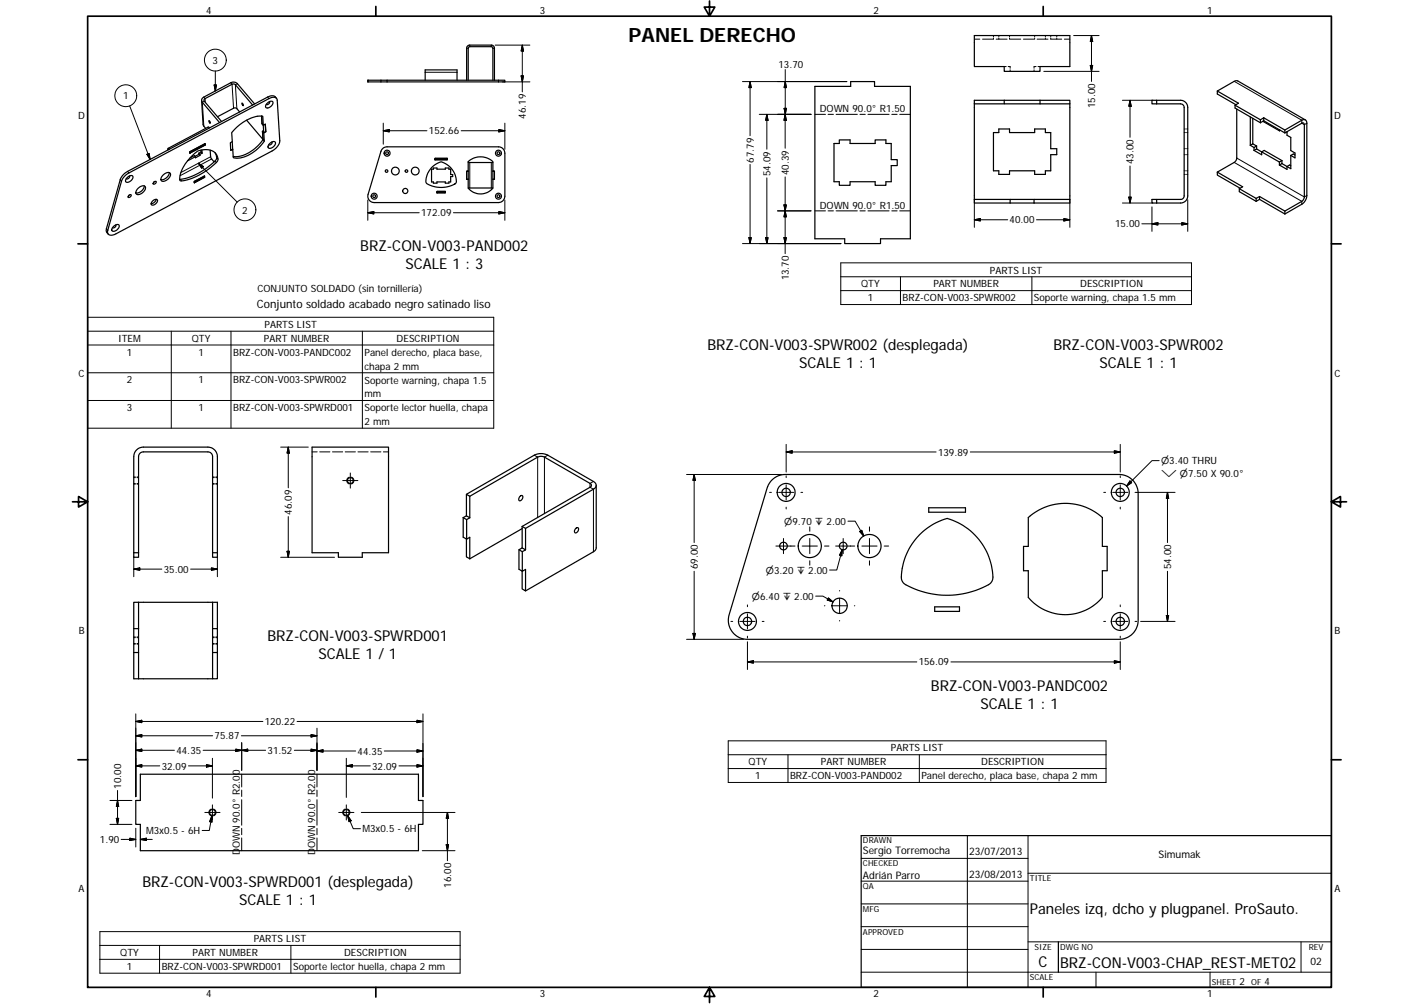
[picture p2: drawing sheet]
<svg xmlns="http://www.w3.org/2000/svg" width="594mm" height="420mm" viewBox="0 0 594 420" stroke-linecap="round" stroke-linejoin="round" font-family="sans-serif">
<g fill="none" stroke="#000" stroke-width=".51">
<path d="M407.9 14.9h40v13h-12.5v2h-15v-2h-12.5zM154 33.6h57.4v.7h-57.4zM178 33.6v-4.3h13.3v4.3M195.4 33.6v-13.4a1.3 1.3 0 0 1 1.3-1.3h9a1.3 1.3 0 0 1 1.3 1.3v13.4M196 33.6l.2-13.9 9.5-.2 .5 .2 .1 .5v13.4M341.2 36.2h14.9v-2.1h10v2.1h15v63.7h-12.5v2h-15v-2h-12.4zM509.6 38.1l8.9 5.1-1.4 .8M509.6 38.1l7.1-4.1 1.3-.2 28.5 16.4M509.6 38.1v1.2l7.8 4.5M84.4 42l.6 10.3 1.1 1.4M87.5 50.5l.4 .4 .1 .7zM87.8 53.5l-.6-.3-16.8 8.9"/>
<path d="M97.2 59.3l.2 3.1-.8 .4M98.6 53.7a15.7 15.7 0 0 1 11.4-5.1l.2 3.8 .9-.5 .2 3.2-.9 .5 .3 3.5a14.6 14.6 0 0 1-12.6 7l-.4-.1-.3-3.5-.8 .4-.2-3.1 .9-.5-.3-3.8zM100.3 46.8l-1.4-1.6h-.9l-6.9 3.7M101.3 43.1l.5 .5v.6zM103.2 50.3l6.9 8.1M105.8 44l-7.8-8.8-.9 .1-11.4 6.1-.3 .5 .1 .5 7.3 8.5M106.6 43.5l-7.2-8.5a2.28 2.28 0 0 0-2.8-.4l-11.3 6a1.41 1.41 0 0 0-.6 2.2l7.2 8.5M109.5 48.6l.2 3.2 .5 .6-.5-.6zM109.9 54.9l.2 3.5M109.9 54.9l.5 .6M109.9 54.9l.5 .7M109.9 54.9h.1"/>
<path d="M110.1 58.4l.6 .7M110.1 58.4a14.6 14.6 0 0 1-12.5 7.1M110.2 52.4l.2 3.1M111.1 52l.1 3.1M111.2 55.1h.1M111.2 55.1l-.8 .4M111.9 43.1l.3-.2a1.16 1.16 0 0 1 1.1-.6 1.16 1.16 0 0 1 1 .8 2.14 2.14 0 0 1-3.1 1.7v-.6zM112.8 42.5l-.2 .9-.6 .4-.5-.2M113.8 59.4l.2 .4-.6 .7h-.9M115.8 41.2a2.49 2.49 0 0 0-3.8-.6l-58.6 31.1-1.5 1.1-1.5 2.1-5.9 20.8v1.2l.8 1.1M407.9 43.5h12.5M407.9 43.5v40"/>
<path d="M415.9 55.5h2.3v-1.5h4.4v1.5h10.6v-1.5h4.5v1.5h2.2v6.7h2.5v2.5h-2.5v6.8h-2.2v1.5h-4.5v-1.5h-10.6v1.5h-4.4v-1.5h-2.3zM420.4 42v1.5h15M435.4 42v1.5M435.4 42h-27.5v1.5M435.4 42h12.5v1.5M435.4 43.5h12.5M447.9 43.5v40M484.2 43.5h10.1a1.56 1.56 0 0 1 1.5 1.5v37a1.48 1.48 0 0 1-1.5 1.5h-10.1M484.2 42v1.5M484.2 43.5h-1.9v-1.5h12a3 3 0 0 1 3 3v37a2.96 2.96 0 0 1-3 3h-10.1M517.1 44v1.2l10.6 6.2M517.1 44l10.6 6.1"/>
<path d="M517.8 45.7l-.1 21-1 1.3-7.1 4M523.4 48.9v11.9M524.5 49.5v10.7M527.7 50.1v1.3M528.7 50.8l6.9 3.9M529.1 49.3l8.8 5.1v1.2M529.1 50.5l8.8 5.1M529.1 49.3v1.2M529.1 50.5l-1.4 .9M529.1 49.3l-1.4 .8M535.6 54.3v.4M536 54.5l-.4 .2"/>
<path d="M537.9 54.4l7.1-4.1a1.29 1.29 0 0 1 1.5-.1 1.29 1.29 0 0 1 .6 1.4l-.1 30.9-.7 1.7-1 1.1-7.4 4.3M537.9 55.6l7.1-4a.66 .66 0 0 1 .8-.1 .66 .66 0 0 1 .3 .7v30.5l-.9 1.4-7.3 4.2M538.6 55.2l.2 1.4 1.6 .9v5.5l1.8 1v2.1l-1.8-1.1M52.5 73.4l1.4-1 58.7-31.1a2.07 2.07 0 0 1 3.5 .7l1 17.2-.7 1.8-1.7 1.7-66.6 35.4a1.86 1.86 0 0 1-3.1-1.1l5.9-21.1 .7-1.5zM53.1 74.5l.7-.6a.98 .98 0 0 1 1.2-.5 .98 .98 0 0 1 .7 1l-1.2 1.4a1.06 1.06 0 0 1-1.1 .6 1.06 1.06 0 0 1-.8-.9zM54.2 73.6v.6l-.4 .5-.9 .1M57.9 78.7l.6-.4a1.42 1.42 0 0 1 2.4 .2 3.2 3.2 0 0 1-3.8 2.8 1.96 1.96 0 0 1 .8-2.6zM60.4 77.8a3.3 3.3 0 0 1-3.5 3M64.3 76.3l.1-.1a.53 .53 0 0 1 .6-.4 .53 .53 0 0 1 .5 .5 .53 .53 0 0 1-.5 .5 .47 .47 0 0 1-.7 .3 .47 .47 0 0 1 0-.8zM64.6 76l-.3 .3M68.1 73.4l.9-.7a1.32 1.32 0 0 1 1.4-.6 1.32 1.32 0 0 1 1 1.1 3.2 3.2 0 0 1-3.8 2.5 1.66 1.66 0 0 1 .5-2.3zM70.8 72.2a3.4 3.4 0 0 1-3.4 3"/>
<path d="M71 62.4l-.6-.3-.1 .7M79.5 63.5l6.4-3.4 .1 .6-6.5 3.4zM79.5 63.9l.1 .1M79.5 63.5h.1M79.6 63.5v.5M79.6 63.5l6.2-3.3v.5l-6.2 3.3M80.1 65.5a7 7 0 0 1 10.3-1.2 2.63 2.63 0 0 1-.6 4.4 24 24 0 0 1-14.4 6.9 11.4 11.4 0 0 1 4.2-9.5zM81.3 75.9l4.4-2.3v.6l-4.4 2.3zM81.3 76.3l.1 .1M81.4 75.9h.1M81.4 75.9v.5M81.8 65.6l-3.3 1.7"/>
<path d="M81.8 65.6l-.4-.5-1.8 .9M83.3 64.1l.4 .5M83.3 64.1v.5M83.3 64.6l.4 .4M83.3 64.6l-1.6 .8M83.7 64.6v.4M83.7 65l-1.9 1v-.4M84.2 62.8v.8M84.2 63.6l-.9 .5M84.2 63.6l.4 .5M84.5 62.8l.1 1.3M84.6 64.1l-.9 .5"/>
<path d="M85.5 73.7h.1M85.6 73.7l-4.2 2.2M85.6 73.7v.5l-4.2 2.2M85.6 74.1l.1 .1M85.8 60.6l.2 .1M88 62.8l.2 3.1 1.4 1.9M90 63.9l.2 .4a2.48 2.48 0 0 1-.9 3.8 26.5 26.5 0 0 1-14.1 7M97.4 62.4v.1M112.7 60.3l.8-.7a.97 .97 0 0 1 1.1-.4 .97 .97 0 0 1 .7 1l-1.1 1.4a1.06 1.06 0 0 1-1.1 .6 1.06 1.06 0 0 1-.9-.9zM160.3 62.1l1.7-.7h46.7a2.69 2.69 0 0 1 2.7 2.7v18a2.73 2.73 0 0 1-2.7 2.7h-52.1a2.67 2.67 0 0 1-2.5-3.5l5.4-18zM180.6 70.3l1-1a3.8 3.8 0 0 1 5.6-.4 8 8 0 0 1 3.7 7.7 11.1 11.1 0 0 1-12.5-.2 8.3 8.3 0 0 1 2.2-6.1zM180.7 70.8h.7v-.5h1.5v.5h3.5v-.5h1.5v.5h.8v2.2h.8v.9h-.8v2.2h-.8v.5h-1.5v-.5h-3.5v.5h-1.5v-.5h-.7z"/>
<path d="M182.1 66.8h.1M182.1 66.3h5.2M182.1 66.3h5.2v.6h-5.2zM182.2 66.3v.5h5M187.2 66.3v.5M187.2 66.8h.1M195.4 71.6h.6M196 78.7h10.3M196 71.6v3.4h-.6M196 68h10.3M196 67.6a7.7 7.7 0 0 1 10.3 0v4h.7v3.4h-.7v3.7a6.7 6.7 0 0 1-10.3 0v-3.7h-.6v-3.4h.6zM206.3 71.6h.7"/>
<path d="M206.3 71.6v3.4h.7M349.2 60h2.2v-1.5h4.5v1.5h10.5v-1.5h4.5v1.5h2.2v6.8h2.5v2.5h-2.5v6.8h-2.2v1.5h-4.5v-1.5h-10.5v1.5h-4.5v-1.5h-2.2zM509.6 72v1.3l9.6 5.5M509.6 72l10.6 6.2-1.3 .8M518.9 79v1.2l7 4.1M518.9 79l7 4M523.4 60.8l1.6 .9M524.5 60.2l1.6 .9M524.5 60.2l-1.1 .6M525 61.7v1.2M525 62.9l3.2 1.9v-1.2M526.1 62.3l-1.1 .6"/>
<path d="M526.1 62.3l2.1 1.3M526.1 61.1v1.2M526.1 61.1l-1.1 .6M528.2 63.6l1.1-.7 7.4 4.3M528.2 63.6l7.4 4.2M535.6 69.1l3.2 1.8v-1.2M535.6 67.8v1.3M536.7 68.5l-1.1 .6M536.7 67.2v1.3M536.7 68.5l2.1 1.2M536.7 67.2l-1.1 .6M540.4 65v5.6l-1.6-.9"/>
<path d="M540.4 69.4l-.5-.3-1.1 .6M542.2 64.9l-.7-.4-1.1 .5M47.3 95l.5-.5a1.18 1.18 0 0 1 1.1-.6 1.18 1.18 0 0 1 1 .7l-1.1 1.8a1.08 1.08 0 0 1-1.1 .5 1.08 1.08 0 0 1-.9-.9zM48.4 94.1l.1 .4-.5 .7h-.9M53.8 81.9l.1-.1a.49 .49 0 0 1 .6-.4 .49 .49 0 0 1 .4 .5l-.2 .4a.53 .53 0 0 1-.5 .4 .53 .53 0 0 1-.5-.4zM54.2 81.6l-.3 .3M63.8 84.2l.4-.4a.96 .96 0 0 1 1.6-.2 .96 .96 0 0 1-.5 1.6l-.4 .3a.91 .91 0 0 1-1.5 .2 .91 .91 0 0 1 .4-1.5zM65.4 83.4l-.9 1.4-1.2 .4M183 80.6h3.4M183 80.1h3.4v.6h-3.4zM186.3 80.1v.5M186.4 80.1h-3.4v.5"/>
<path d="M407.9 83.5v1.5h15M407.9 83.5h40M422.9 83.5v1.5M432.9 83.5v1.5M447.9 83.5v1.5h-25M482.3 83.5h1.9v1.5h-1.9zM525.9 83v1.3M527.3 83.4l-1.4 .9M527.3 82.2l-1.4 .8M527.3 82.2v1.2M527.3 83.4l10.6 6.2M527.3 82.2l10.6 6.1"/>
<path d="M537.9 88.3v1.3M130.7 187.1h32v44.2h-11v1.9h-10v-1.9h-11zM193.9 216.6l1.5 .8M193.9 216.6v8.2l1.5 .8M195.3 206.9l28.4-16.4 2.1-.7h1.4l2.1 .7 19.1 11a1.71 1.71 0 0 1 1.2 1.6 1.71 1.71 0 0 1-1.2 1.6l-28.4 16.4M195.3 215.9l-1.4 .7M195.3 215.9l1.4 .8M195.4 217.4v8.2M196.7 207.7l28.4-16.4 1.2-.3 1.6 .3 19.1 11a.85 .85 0 0 1 .6 .8 .85 .85 0 0 1-.6 .8l-28.4 16.4M196.7 216.7l-1.3 .7M196.7 207.7l-1.4-.8v9M196.7 207.7v9"/>
<path d="M217.7 207.8a.72 .72 0 0 1 1.1-.3 .72 .72 0 0 1 0 1.1l-.2 .3a.8 .8 0 0 1-1.1 .7 .8 .8 0 0 1-.1-1.4zM249.6 203.1v26.2l-.4 1-29.2 17M323.3 200.8a7.8 7.8 0 0 1 5.5-2.2h139.7a7.9 7.9 0 0 1 8 8v52.9a7.9 7.9 0 0 1-8 8h-155.6a8 8 0 0 1-7.6-10.2l15.9-53 .8-1.9zM388.8 212.5h15.4v1.9h-15.4zM430.5 216.6a23.2 23.2 0 0 1 31 0v12.1h2v10.1h-2v11.2a20.2 20.2 0 0 1-31 0v-11.2h-2v-10.1h2zM56 231.3h2M58 231.3v-40.2a2 2 0 0 1 2-2h27a1.97 1.97 0 0 1 2 2v40.2M58 231.3v1.9h-2v-42.1a4 4 0 0 1 4-4h27a4 4 0 0 1 4 4v42.1h-2v-1.9M89 231.3h2M195.3 225.6v7.4l1.4 .8M195.4 225.6l1.3-.7v8.9M217.3 230.1v8.1l1.4 .9"/>
<path d="M218.6 221.2l-21.9 12.6M218.6 229.3l-1.3 .8 1.4 .8v8.2M218.6 239v7.5l1.4 .8v-9l-1.3 .8M218.6 229.3l1.4 .8M218.6 220.3l1.4 .8M218.6 220.3v9M220 230.1l-1.3 .8M220 221.1v9M241 221.2a.72 .72 0 0 1 1.1-.3 .72 .72 0 0 1 0 1.2l-.1 .2a.8 .8 0 0 1-1.2 .7 .8 .8 0 0 1-.1-1.4zM385 223.8a26.5 26.5 0 0 1 11.5-6.8 26 26 0 0 1 19 25.8l-.6 1.1a34.8 34.8 0 0 1-36.7 0 5.2 5.2 0 0 1-.7-4.9 26.7 26.7 0 0 1 7.5-15.2zM58 252.1h31M58 252.1h-2v11"/>
<path d="M58 252.1v32M89 252.1h2v11M89 252.1v21M391.3 254h10.4v1.9h-10.4zM56 263.1v21h2M56 273.1h2M56 263.1h2M89 263.1h2v10M89 273.1h2M89 273.1v11h2v-11M58 284.1h31M58.8 324h116.4v11h1.9v10h-1.9v11h-116.4v-11h-2v-10h2z"/>
<path d="M360.5 349.7h196.9v63.5h-196.9z"/>
<circle cx="161.9" cy="71.6" r=".53"/>
<circle cx="162.1" cy="64.1" r=".58"/>
<circle cx="162.1" cy="64.1" r="1.24"/>
<circle cx="165.5" cy="71.6" r="1.61"/>
<circle cx="169.7" cy="79.9" r="1.07"/>
<circle cx="170.2" cy="71.6" r=".53"/>
<circle cx="173.9" cy="71.6" r="1.61"/>
<circle cx="208.7" cy="64.1" r="1.24"/>
<circle cx="208.7" cy="64.1" r=".58"/>
<circle cx="156.6" cy="82.1" r=".58"/>
<circle cx="156.6" cy="82.1" r="1.25"/>
<circle cx="208.7" cy="82.1" r=".59"/>
<circle cx="208.7" cy="82.1" r="1.24"/>
<circle cx="146.7" cy="201.1" r="1.22"/>
<circle cx="329.1" cy="206.1" r="3.8"/>
<circle cx="329.1" cy="206.1" r="1.75"/>
<circle cx="469" cy="206.1" r="3.8"/>
<circle cx="469" cy="206.1" r="1.74"/>
<circle cx="328" cy="228.5" r="1.6"/>
<circle cx="339" cy="228.5" r="4.8"/>
<circle cx="353" cy="228.5" r="1.61"/>
<circle cx="364" cy="228.5" r="4.9"/>
<circle cx="351.5" cy="253.5" r="3.2"/>
<circle cx="312.9" cy="260.1" r="3.7"/>
<circle cx="312.9" cy="260.1" r="1.75"/>
<circle cx="469" cy="260.1" r="3.7"/>
<circle cx="469" cy="260" r="1.75"/>
<circle cx="145" cy="340" r="1.23"/>
<circle cx="88.9" cy="340" r="1.23"/>
</g>
<g fill="none" stroke="#000" stroke-width=".42">
<path d="M196.7 18.9v.6M205.7 18.9v.6M207.3 18.9h14.5M218.7 18.9v19.6M218.7 18.9l.5 2.5h-1zM407.9 16.4h2.3M415.9 14.9v.5M415.9 15.9v.5h-4.6M417.1 16.4h4.5M418.2 14.9v.5M418.2 15.9v.5M422.6 14.9v.5"/>
<path d="M422.6 15.9v.5M422.8 16.4h4.5M428.5 16.4h4.5M433.2 14.9v.5M433.2 15.9v.5M434.2 16.4h4.6M437.7 14.9v.5M437.7 15.9v.5M439.9 14.9v.5M439.9 15.9v.5h4.6M442.4 14.9v.5M442.4 15.9v.5"/>
<path d="M445.6 16.4h2.3M449.5 14.9h10.6M457 14.9v19.2M457 14.9l.5 2.5h-1zM89.7 35.6h1l-.6 2.5zM90.1 29.7v8.4M96.6 34.6l.5 .7 .7 10M99.4 35l-.9 .5 .7 10M154.1 33.6v.7M159.5 33.6v.7M162 33.6v.7M178 30.2h13.3"/>
<path d="M195.4 20.2h.6M206.3 20.2h.7M208.7 33.6v.7M210.3 34.3h11.5M218.2 31.7h1l-.5 2.6zM310.8 34.1h43.7M314 34.1v22.7M314 34.1l.5 2.6h-1zM328.8 29.1l-.1 32.9M328.8 34.1l.5 2.6h-1zM420.4 27.9h.9M422.1 27.9h.8v.7"/>
<path d="M422.9 29.2v.7M432.9 29.2v.7M433.8 27.9h-.9v.7M434.6 27.9h.8M437 29.9h23.1M456.5 27.4h1l-.5 2.5zM516.7 34l28.3 16.3v1.3l1.1 .6 1-.6M54.3 44.3l8.6 22.4M85.3 40.6l.5 .7 .2 1.5M85.5 42.4l-.8 .4 .6 10M112 40.6l.6 .7M160.5 51.5v8.8"/>
<path d="M160.5 54.7l2.5-.5v1zM178.7 54.7h-18.2M193.1 54.7h18.3M208.8 54.2l2.6 .5-2.6 .5zM211.4 51.5v11M317.9 47.9h21.6M321 47.9v14.5M321 47.9l.6 2.5h-1.1zM328.3 45.3h1l-.5 2.6zM328.7 47.9l.5 2.5h-1zM341.2 47.9h4.4M346.7 47.9h2.2"/>
<path d="M350 47.9h8.9M360 47.9h2.3M363.4 47.9h8.8M373.4 47.9h2.2M376.7 47.9h4.4M469.9 42h12.8M473.1 42l.5 2.5h-1zM473.1 42v15.5M495.8 55.5h.5M495.8 54h.5M496.8 55.5h.5M496.8 54h.5"/>
<path d="M50.3 75.2l.6 .7M53.4 71.7l.5 .7M61.5 64.6l.9-.4 .5 2.5zM70.3 62.4l.2 .3M75.5 75.1l.5 .6M83.1 68.3l16.2 16.3M83.1 68.3l2.1 1.4-.8 .7zM88.2 65.6l-12.5 6.6M88.6 66.5l-13.2 7.1M90 67.4l.6 .6M90.7 66l.6 .6M196.7 68v10.7"/>
<path d="M205.7 68v10.7M314 68.8v33.1M321 74.4v27.5M328.7 74v32.2M473.1 69.5v15.5M495.8 71.5h.5M495.8 73h.5M495.8 64.7h.5M495.8 62.2h.5M496.8 71.5h.5M496.8 73h.5M496.8 64.7h.5"/>
<path d="M496.8 62.2h.5M516.7 68l28.3 16.3v1.2M517.8 66.1l28.3 16.3 1-.6M44.5 95.7l.6 .7M154 83.7v8.5M154 89l2.5-.5v1zM154 89h21.5M189.8 89h21.6M208.8 88.5l2.6 .5-2.6 .5zM211.4 83.7v8.5M313.5 99.4h1l-.5 2.5zM320.5 99.4h1.1l-.6 2.5z"/>
<path d="M325.5 88.2h14M328.2 99.4h1l-.5 2.5zM328.2 85.7h1l-.5 2.5zM328.7 88.2l.5 2.5h-1zM341.2 88.2h4.4M346.7 88.2h2.2M350 88.2h8.9M360 88.2h2.3M363.4 88.2h8.8M373.4 88.2h2.2M376.7 88.2h4.4M407.9 92l2.5-.5v1z"/>
<path d="M407.9 92h14M407.9 83.6v11.5M433.9 92h14M445.4 91.5l2.5 .5-2.5 .5zM447.9 83.6v11.5M469.9 85h12.8M472.6 82.5h1l-.5 2.5zM478 93.7h19.3M482.3 86.6v10.2M482.3 93.7l2.5-.5v1zM494.8 93.2l2.5 .5-2.5 .5zM497.3 83.6v13.2"/>
<path d="M310.8 101.9h41.2M352 110h146.8v17.4h-146.8zM352 115.8h146.8M377 115.8v11.6M432 115.8v11.6M36.7 138.6h170M36.7 132.8h170v46.4h-170zM71.7 138.6v40.6M96.7 138.6v40.6M151.7 138.6v40.6M352 121.6h146.8M36.7 144.4h170"/>
<path d="M36.7 156h170M36.7 167.6h170M56 199.9h.7M56 199.6h.7M57.4 199.9h.6M57.4 199.6h.6M89 199.9h.7M89 199.6h.7M90.4 199.9h.6M90.4 199.6h.6M117.5 187.1h11.6M120.7 187.1l.5 2.5h-1z"/>
<path d="M120.7 187.1v17.1M130.7 189.1h2.1M133.9 189.1h4.2M139.2 189.1h4.3M144.5 189.1h4.3M146.2 199.7a1.48 1.48 0 0 0-1 1.4 1.48 1.48 0 0 0 1 1.4M146.7 197.9v6.4M147.1 199.7a1.49 1.49 0 0 1 1.1 1.4 1.49 1.49 0 0 1-1.1 1.4M149.9 189.1h4.2M155.2 189.1h4.3M160.5 189.1h2.2M223.7 190.5l1.4 .8v25.3"/>
<path d="M229.3 190.5l-1.4 .8v23.6M287.4 198.6h39.8M290.6 198.6v28.5M290.6 198.6l.5 2.4h-1zM329.1 186v11.5M329.1 199.1v.8M329.1 189.1l2.5-.5v1.1zM329.1 189.1h62.8M406.2 189.1h62.8M466.5 188.6l2.5 .5-2.5 .6zM469 186v11.5M469 199.1v.8"/>
<path d="M485.3 192.8h-3l-10.6 10.6M56 202.4h.7M56 202.6h.7M57.4 202.4h.6M57.4 202.6h.6M89 202.4h.7M89 202.6h.7M90.4 202.4h.6M90.4 202.6h.6M120.7 216.2v17M143.5 201.1h6.3M248.4 201.5l-1.4 .8v1.6l1.4 .8v26.2"/>
<path d="M322.2 206.1h.8M326 206.1h6.3M329.1 202.9v6.3M329.1 212.2v.8M335.3 206.1h.7M355 218.1h3l3.6 6.2M462.1 206.1h.7M465.8 206.1h6.4M469 202.9v6.3M469 212.2v.8M473.1 201.3l.7 .7-2.1 1.4zM475.2 206.1h16.7"/>
<path d="M488.8 206.1v21M488.8 206.1l.5 2.5h-1zM56 238.2l2.5-.5v1zM56 238.2h11.7M56 232.9v8.4M79.8 238.2h11.2M88.5 237.7l2.5 .5-2.5 .5zM91 232.9v8.4M117.5 233.2h22.6M120.2 230.7h1l-.5 2.5zM290.6 239.1v28.4M324.8 228.5h8"/>
<path d="M328 225.3v6.4M335.8 228.5h6.4M339 220.5v1.8M339 225.3v6.4M339 234.7v1.8M345.2 228.5h1.8M349.8 228.5h8M352.6 230.1l-2.3 8.4h-3M352.6 230.1l-.2 2.5-.9-.3zM353 225.3v6.4M359.9 222.4l.9-.5 .8 2.4zM360.8 228.5h6.4"/>
<path d="M364 220.5v1.8M364 225.3v6.4M364 234.7v1.8M370.2 228.5h1.8M488.8 239.1v21M312.9 253.2v.7M312.9 256.9v6.3M341.5 249.5h3l4.2 2.4M345.1 253.5h.2M346.8 250.2l1.9 1.7-2.4-.8zM348.3 253.5h6.4M351.5 247.1v.2"/>
<path d="M351.5 250.3v6.4M351.5 259.7v.2M357.7 253.5h.2M469 253.2v.7M469 256.9v6.3M488.3 257.6h1l-.5 2.5zM56 269.3h.7M56 266.8h.7M56 266.6h.7M56 269.6h.7M57.4 269.3h.6M57.4 266.8h.6"/>
<path d="M57.4 269.6h.6M57.4 266.6h.6M89 269.3h.7M89 266.8h.7M89 266.6h.7M89 269.6h.7M90.4 269.3h.6M90.4 266.8h.6M90.4 266.6h.6M90.4 269.6h.6M287.4 267.5h23.9M290.1 265.1h1l-.5 2.4z"/>
<path d="M306 260.1h.8M309.7 260.1h6.4M312.9 266.2v.8M312.9 277l2.5-.5v1zM312.9 277h70.9M312.9 268.6v11.6M319.1 260.1h.8M398.1 277h70.9M462.1 260.1h.7M465.8 260.1h6.4M466.5 276.5l2.5 .5-2.5 .5zM469 266.2v.8"/>
<path d="M469 268.6v11.6M475.2 260.1h.7M477.5 260.1h14.4M56.8 298.7v34.7M177.1 298.7v34.7M56.8 314l2.6-.5v1zM56.8 307.9l2.6-.5v1zM56.8 301.9l2.6-.5v1zM56.8 314h16.2M56.8 307.9h32.2M56.8 301.9h53.3M85 314h26.2"/>
<path d="M86.4 320l2.5 .5-2.5 .5zM88.9 317.3v16.7M98.7 313.5l2.5 .5-2.5 .5zM101 307.9h31.7M101.2 314l2.5-.5v1zM101.2 310.8v11.6M123.2 314h9.5M124.4 301.9h52.7M130.2 307.4l2.5 .5-2.5 .5zM130.2 313.5l2.5 .5-2.5 .5zM132.7 314.3l2.5-.5v1zM132.7 314.3h16.2"/>
<path d="M132.7 304.7v17.7M145 317.3v16.4M160.9 314.3h16.2M174.6 301.4l2.5 .5-2.5 .5zM174.6 313.8l2.5 .5-2.5 .5zM174.6 320l2.5 .5-2.5 .5zM304.9 310h158.2v17.4h-158.2zM304.9 315.8h158.2M329.9 315.8v11.6M384.9 315.8v11.6M46 335h9.2M49.2 335l.5 2.5h-1z"/>
<path d="M49.2 330.8v14.2M56.8 320.5l2.6-.5v1zM56.8 320.5h10.1M78.9 320.5h10M88.5 338.6a1.49 1.49 0 0 0-1.1 1.4 1.49 1.49 0 0 0 1.1 1.4M88.9 336.8v6.4M89.4 338.6a1.48 1.48 0 0 1 1.1 1.4 1.48 1.48 0 0 1-1.1 1.4M101.2 324v5.3M101.2 330.6v2.7M101.2 334.7v10.6M132.7 324v5.3M132.7 330.6v2.7"/>
<path d="M132.7 334.7v10.6M144.5 338.6a1.49 1.49 0 0 0-1 1.4 1.49 1.49 0 0 0 1 1.4M145 336.8v6.4M145 320.5l2.5-.5v1zM145 320.5h10M145.5 338.6a1.49 1.49 0 0 1 1 1.4 1.49 1.49 0 0 1-1 1.4M167 320.5h10.1M304.9 321.6h158.2M46 345h9.2M48.7 342.5h1l-.5 2.5zM50.7 351.3h6.1M54.3 350.8l2.5 .5-2.5 .4z"/>
<path d="M56.8 346.6v7.9M58.8 351.3l2.5-.5v.9zM58.8 351.3h4.9M85.8 340h6.3M88.7 341.5l-1.1 6h-3M88.7 341.5v2.5l-.9-.1zM101.2 346.6v2.7M101.2 350.7v5.3M132.7 346.6v2.7M132.7 350.7v5.3M141.8 340h6.4M145.6 341.4l2.3 5.4h3"/>
<path d="M145.6 341.4l1.4 2.1-.9 .4zM151.3 340h39.2M176.8 356h13.7M186.8 353.5h1l-.5 2.5zM187.3 340v20.2M187.3 340l.5 2.5h-1zM360.5 359.2h69.9M405 349.7v63.5M430.4 349.7v63.5M360.5 368.7h69.9M360.5 378.3h69.9M430.4 365.4h127"/>
<path d="M41.8 389.9h150.8v17.4h-150.8zM41.8 395.6h150.8M66.8 395.6v11.7M121.8 395.6v11.7M360.5 387.8h69.9M360.5 397.3h69.9M430.4 394.1h127M443.1 394.1v12.7M544.7 394.1v12.7M41.8 401.5h150.8M360.5 406.8h196.9M458.8 406.8v6.4"/>
<path d="M506.6 406.8v6.4"/>
<circle cx="90.1" cy="25.1" r="4.6"/>
<circle cx="52.7" cy="40" r="4.6"/>
<circle cx="102.5" cy="87.8" r="4.6"/>
</g>
<g fill="none" stroke="#000" stroke-width=".71">
<path d="M36.7 6.8h520.7v406.4h-520.7zM157.3 2.7v4.1M297 .4v6.4l-2.2-3.8h4.5l-2.3 3.8M436.7 2.7v4.1M32.6 102h4.1M557.4 102h4.1M30.3 210h6.4l-3.8-2.2v4.4l3.8-2.2M557.4 210l3.8 2.2v-4.4l-3.8 2.2h6.3M32.6 317.9h4.1M557.4 317.9h4.1M157.3 413.2v4.1M297 413.2l2.3 3.8h-4.5l2.2-3.8v6.3"/>
<path d="M436.7 413.2v4.1"/>
</g>
<g fill="#000" stroke="#000" stroke-width=".42">
<path d="M457 14.9l.5 2.5h-1zM89.7 35.6h1l-.6 2.5zM218.2 31.7h1l-.5 2.6zM218.7 18.9l.5 2.5h-1zM314 34.1l.5 2.6h-1zM328.8 34.1l.5 2.6h-1zM456.5 27.4h1l-.5 2.5zM160.5 54.7l2.5-.5v1zM208.8 54.2l2.6 .5-2.6 .5zM321 47.9l.6 2.5h-1.1zM328.3 45.3h1l-.5 2.6zM328.7 47.9l.5 2.5h-1z"/>
<path d="M473.1 42l.5 2.5h-1zM61.5 64.6l.9-.4 .5 2.5zM83.1 68.3l2.1 1.4-.8 .7zM154 89l2.5-.5v1zM208.8 88.5l2.6 .5-2.6 .5zM313.5 99.4h1l-.5 2.5zM320.5 99.4h1.1l-.6 2.5zM328.2 99.4h1l-.5 2.5zM328.2 85.7h1l-.5 2.5zM328.7 88.2l.5 2.5h-1zM407.9 92l2.5-.5v1zM445.4 91.5l2.5 .5-2.5 .5z"/>
<path d="M472.6 82.5h1l-.5 2.5zM482.3 93.7l2.5-.5v1zM494.8 93.2l2.5 .5-2.5 .5zM120.7 187.1l.5 2.5h-1zM329.1 189.1l2.5-.5v1.1zM466.5 188.6l2.5 .5-2.5 .6zM290.6 198.6l.5 2.4h-1zM473.1 201.3l.7 .7-2.1 1.4zM488.8 206.1l.5 2.5h-1zM56 238.2l2.5-.5v1zM88.5 237.7l2.5 .5-2.5 .5zM120.2 230.7h1l-.5 2.5z"/>
<path d="M352.6 230.1l-.2 2.5-.9-.3zM359.9 222.4l.9-.5 .8 2.4zM346.8 250.2l1.9 1.7-2.4-.8zM488.3 257.6h1l-.5 2.5zM290.1 265.1h1l-.5 2.4zM312.9 277l2.5-.5v1zM466.5 276.5l2.5 .5-2.5 .5zM56.8 314l2.6-.5v1zM56.8 307.9l2.6-.5v1zM56.8 301.9l2.6-.5v1zM56.8 320.5l2.6-.5v1zM98.7 313.5l2.5 .5-2.5 .5z"/>
<path d="M101.2 314l2.5-.5v1zM130.2 307.4l2.5 .5-2.5 .5zM130.2 313.5l2.5 .5-2.5 .5zM132.7 314.3l2.5-.5v1zM145 320.5l2.5-.5v1zM174.6 301.4l2.5 .5-2.5 .5zM174.6 313.8l2.5 .5-2.5 .5zM49.2 335l.5 2.5h-1zM86.4 320l2.5 .5-2.5 .5zM174.6 320l2.5 .5-2.5 .5zM48.7 342.5h1l-.5 2.5zM54.3 350.8l2.5 .5-2.5 .4z"/>
<path d="M58.8 351.3l2.5-.5v.9zM88.7 341.5v2.5l-.9-.1zM145.6 341.4l1.4 2.1-.9 .4zM186.8 353.5h1l-.5 2.5zM187.3 340l.5 2.5h-1z"/>
</g>
<text font-size="8.2" x="263.2" y="17.4">PANEL DERECHO</text>
<g font-size="6.3">
<text x="150.8" y="105.2">BRZ-CON-V003-PAND002</text>
<text x="169.7" y="112.8">SCALE 1 : 3</text>
<text x="296.2" y="146.4">BRZ-CON-V003-SPWR002 (desplegada)</text>
<text x="441" y="146.5">BRZ-CON-V003-SPWR002</text>
<text x="334.5" y="154">SCALE 1 : 1</text>
<text x="460.3" y="154.1">SCALE 1 : 1</text>
<text x="112" y="268.3">BRZ-CON-V003-SPWRD001</text>
<text x="133.3" y="275.8">SCALE 1 / 1</text>
<text x="389.8" y="289.2">BRZ-CON-V003-PANDC002</text>
<text x="410.5" y="296.8">SCALE 1 : 1</text>
<text x="59.6" y="371.1">BRZ-CON-V003-SPWRD001 (desplegada)</text>
<text x="100.1" y="378.6">SCALE 1 : 1</text>
<text x="431.1" y="382.6">Paneles izq, dcho y plugpanel. ProSauto.</text>
<text x="434.8" y="404.7">C</text>
<text x="443.8" y="405.2">BRZ-CON-V003-CHAP_REST-MET02</text>
</g>
<text font-size="4.8" x="107.6" y="129.1">Conjunto soldado acabado negro satinado liso</text>
<g font-size="4.4">
<text x="361.3" y="357.5">Sergio Torremocha</text>
<text x="405.8" y="357.8">23/07/2013</text>
<text x="485.1" y="359.2">Simumak</text>
<text x="361.3" y="367.9">Adrián Parro</text>
<text x="405.8" y="367.3">23/08/2013</text>
<text x="548.7" y="404">02</text>
</g>
<g font-size="4.2">
<text x="86.4" y="5.8">4</text>
<text x="226.1" y="5.8">3</text>
<text x="365.7" y="5.8">2</text>
<text x="505.4" y="5.8">1</text>
<text x="89" y="26.7">3</text>
<text x="325.9" y="28.3">13.70</text>
<text x="51.5" y="41.6">1</text>
<text x="343.2" y="47">DOWN 90.0° R1.50</text>
<text x="458.5" y="45.3" transform="rotate(-90 458.5 45.3)">15.00</text>
<text x="32.8" y="49.6">D</text>
<text x="220.2" y="49.7" transform="rotate(-90 220.2 49.7)">46.19</text>
<text x="558.5" y="49.6">D</text>
<text x="179.6" y="56.2">152.66</text>
<text x="315.5" y="68" transform="rotate(-90 315.5 68)">67.79</text>
<text x="474.6" y="68.7" transform="rotate(-90 474.6 68.7)">43.00</text>
<text x="322.6" y="73.7" transform="rotate(-90 322.6 73.7)">54.09</text>
<text x="330.2" y="73.3" transform="rotate(-90 330.2 73.3)">40.39</text>
<text x="101.4" y="89.4">2</text>
<text x="343.2" y="87.4">DOWN 90.0° R1.50</text>
<text x="176.3" y="90.6">172.09</text>
<text x="422.7" y="93.5">40.00</text>
<text x="466.8" y="95.2">15.00</text>
<text x="330.2" y="117.4" transform="rotate(-90 330.2 117.4)">13.70</text>
<text x="414.4" y="114.5">PARTS LIST</text>
<text x="107.8" y="122.1">CONJUNTO SOLDADO (sin tornillería)</text>
<text x="360.5" y="120.3">QTY</text>
<text x="390.8" y="120.3">PART NUMBER</text>
<text x="452.2" y="120.3">DESCRIPTION</text>
<text x="363.3" y="126.1">1</text>
<text x="377.9" y="126.1">BRZ-CON-V003-SPWR002</text>
<text x="432.9" y="126.2">Soporte w</text>
<text x="451.6" y="126.2">arning, chapa 1.5 mm</text>
<text x="110.7" y="137.2">PARTS LIST</text>
<text x="49.4" y="143">ITEM</text>
<text x="80.3" y="143.1">QTY</text>
<text x="110.5" y="143">PART NUMBER</text>
<text x="166.1" y="143.1">DESCRIPTION</text>
<text x="53.1" y="148.8">1</text>
<text x="83.1" y="148.8">1</text>
<text x="97.6" y="148.8">BRZ-CON-V003-PANDC002</text>
<text x="152.6" y="148.9">Panel derecho, placa base,</text>
<text x="152.6" y="154.7">chapa 2 mm</text>
<text x="32.9" y="157.6">C</text>
<text x="53.1" y="160.5">2</text>
<text x="83.1" y="160.4">1</text>
<text x="97.6" y="160.5">BRZ-CON-V003-SPWR002</text>
<text x="152.6" y="160.5">Soporte warning, chapa 1.5</text>
<text x="558.7" y="157.6">C</text>
<text x="152.6" y="166.3">mm</text>
<text x="53.1" y="172.1">3</text>
<text x="83.1" y="172">1</text>
<text x="97.6" y="172.1">BRZ-CON-V003-SPWRD001</text>
<text x="152.6" y="172.1">Soporte lector huella, chapa</text>
<text x="152.6" y="177.9">2 mm</text>
<text x="392.7" y="190.7">139.89</text>
<text x="122.2" y="215.3" transform="rotate(-90 122.2 215.3)">46.09</text>
<text x="68.6" y="239.7">35.00</text>
<text x="292.2" y="238.3" transform="rotate(-90 292.2 238.3)">69.00</text>
<text x="490.3" y="238.3" transform="rotate(-90 490.3 238.3)">54.00</text>
<text x="32.9" y="265.5">B</text>
<text x="558.7" y="265.5">B</text>
<text x="384.6" y="278.5">156.09</text>
<text x="110.9" y="303.4">120.22</text>
<text x="89.8" y="309.4">75.87</text>
<text x="73.8" y="315.5">44.35</text>
<text x="112" y="315.5">31.52</text>
<text x="149.7" y="315.8">44.35</text>
<text x="373" y="314.5">PARTS LIST</text>
<text x="67.7" y="322">32.09</text>
<text x="155.8" y="322">32.09</text>
<text x="313.4" y="320.3">QTY</text>
<text x="343.7" y="320.2">PART NUMBER</text>
<text x="410.8" y="320.3">DESCRIPTION</text>
<text x="50.7" y="330" transform="rotate(-90 50.7 330)">10.00</text>
<text x="316.2" y="326.1">1</text>
<text x="330.8" y="326.1">BRZ-CON-V003-PAND002</text>
<text x="385.8" y="326.1">Panel derecho, placa base, chapa 2 mm</text>
<text x="41.8" y="352.8">1.90</text>
<text x="61.1" y="349">M3x0.5 - 6H</text>
<text x="151.7" y="348.3">M3x0.5 - 6H</text>
<text x="100.4" y="355" transform="rotate(-90 100.4 355)">OWN 90.0° R2.00</text>
<text x="100.4" y="357.9" transform="rotate(-90 100.4 357.9)">D</text>
<text x="131.9" y="355" transform="rotate(-90 131.9 355)">OWN 90.0° R2.00</text>
<text x="131.9" y="357.9" transform="rotate(-90 131.9 357.9)">D</text>
<text x="188.8" y="371.4" transform="rotate(-90 188.8 371.4)">16.00</text>
<text x="32.9" y="373.4">A</text>
<text x="558.6" y="373.4">A</text>
<text x="106.2" y="394.3">PARTS LIST</text>
<text x="50.4" y="400.1">QTY</text>
<text x="80.6" y="400.1">PART NUMBER</text>
<text x="144.1" y="400.1">DESCRIPTION</text>
<text x="53.2" y="405.9">1</text>
<text x="67.7" y="405.9">BRZ-CON-V003-SPWRD001</text>
<text x="122.7" y="405.9">Soporte lector huella, chapa 2 mm</text>
<text x="518.9" y="412.4">2</text>
<text x="529.4" y="412.4">4</text>
<text x="86.4" y="417.2">4</text>
<text x="226.1" y="417.2">3</text>
<text x="365.7" y="417.2">2</text>
<text x="505.4" y="417.2">1</text>
</g>
<g font-size="4">
<text x="486.1" y="194.3">⌀3.40 THRU</text>
<text x="486.1" y="199.6">⌵ ⌀7.50 X 90.0°</text>
<text x="328.4" y="219.6">⌀9.70 ↧ 2.00</text>
<text x="320.7" y="240.1">⌀3.20 ↧ 2.00</text>
<text x="314.8" y="251">⌀6.40 ↧ 2.00</text>
</g>
<g font-size="3.5">
<text x="361.3" y="353">DRAWN</text>
<text x="361.3" y="362.5">CHECKED</text>
<text x="431.1" y="368.7">TITLE</text>
<text x="361.3" y="372.1">QA</text>
<text x="361.3" y="381.6">MFG</text>
<text x="361.3" y="391.2">APPROVED</text>
<text x="433.2" y="397.5">SIZE</text>
<text x="443.8" y="397.5">DWG NO</text>
<text x="547.9" y="397.4">REV</text>
<text x="431.1" y="410.2">SCALE</text>
<text x="507.3" y="412.4">SHEET</text>
<text x="523.8" y="412.4">OF</text>
</g>
</svg>
